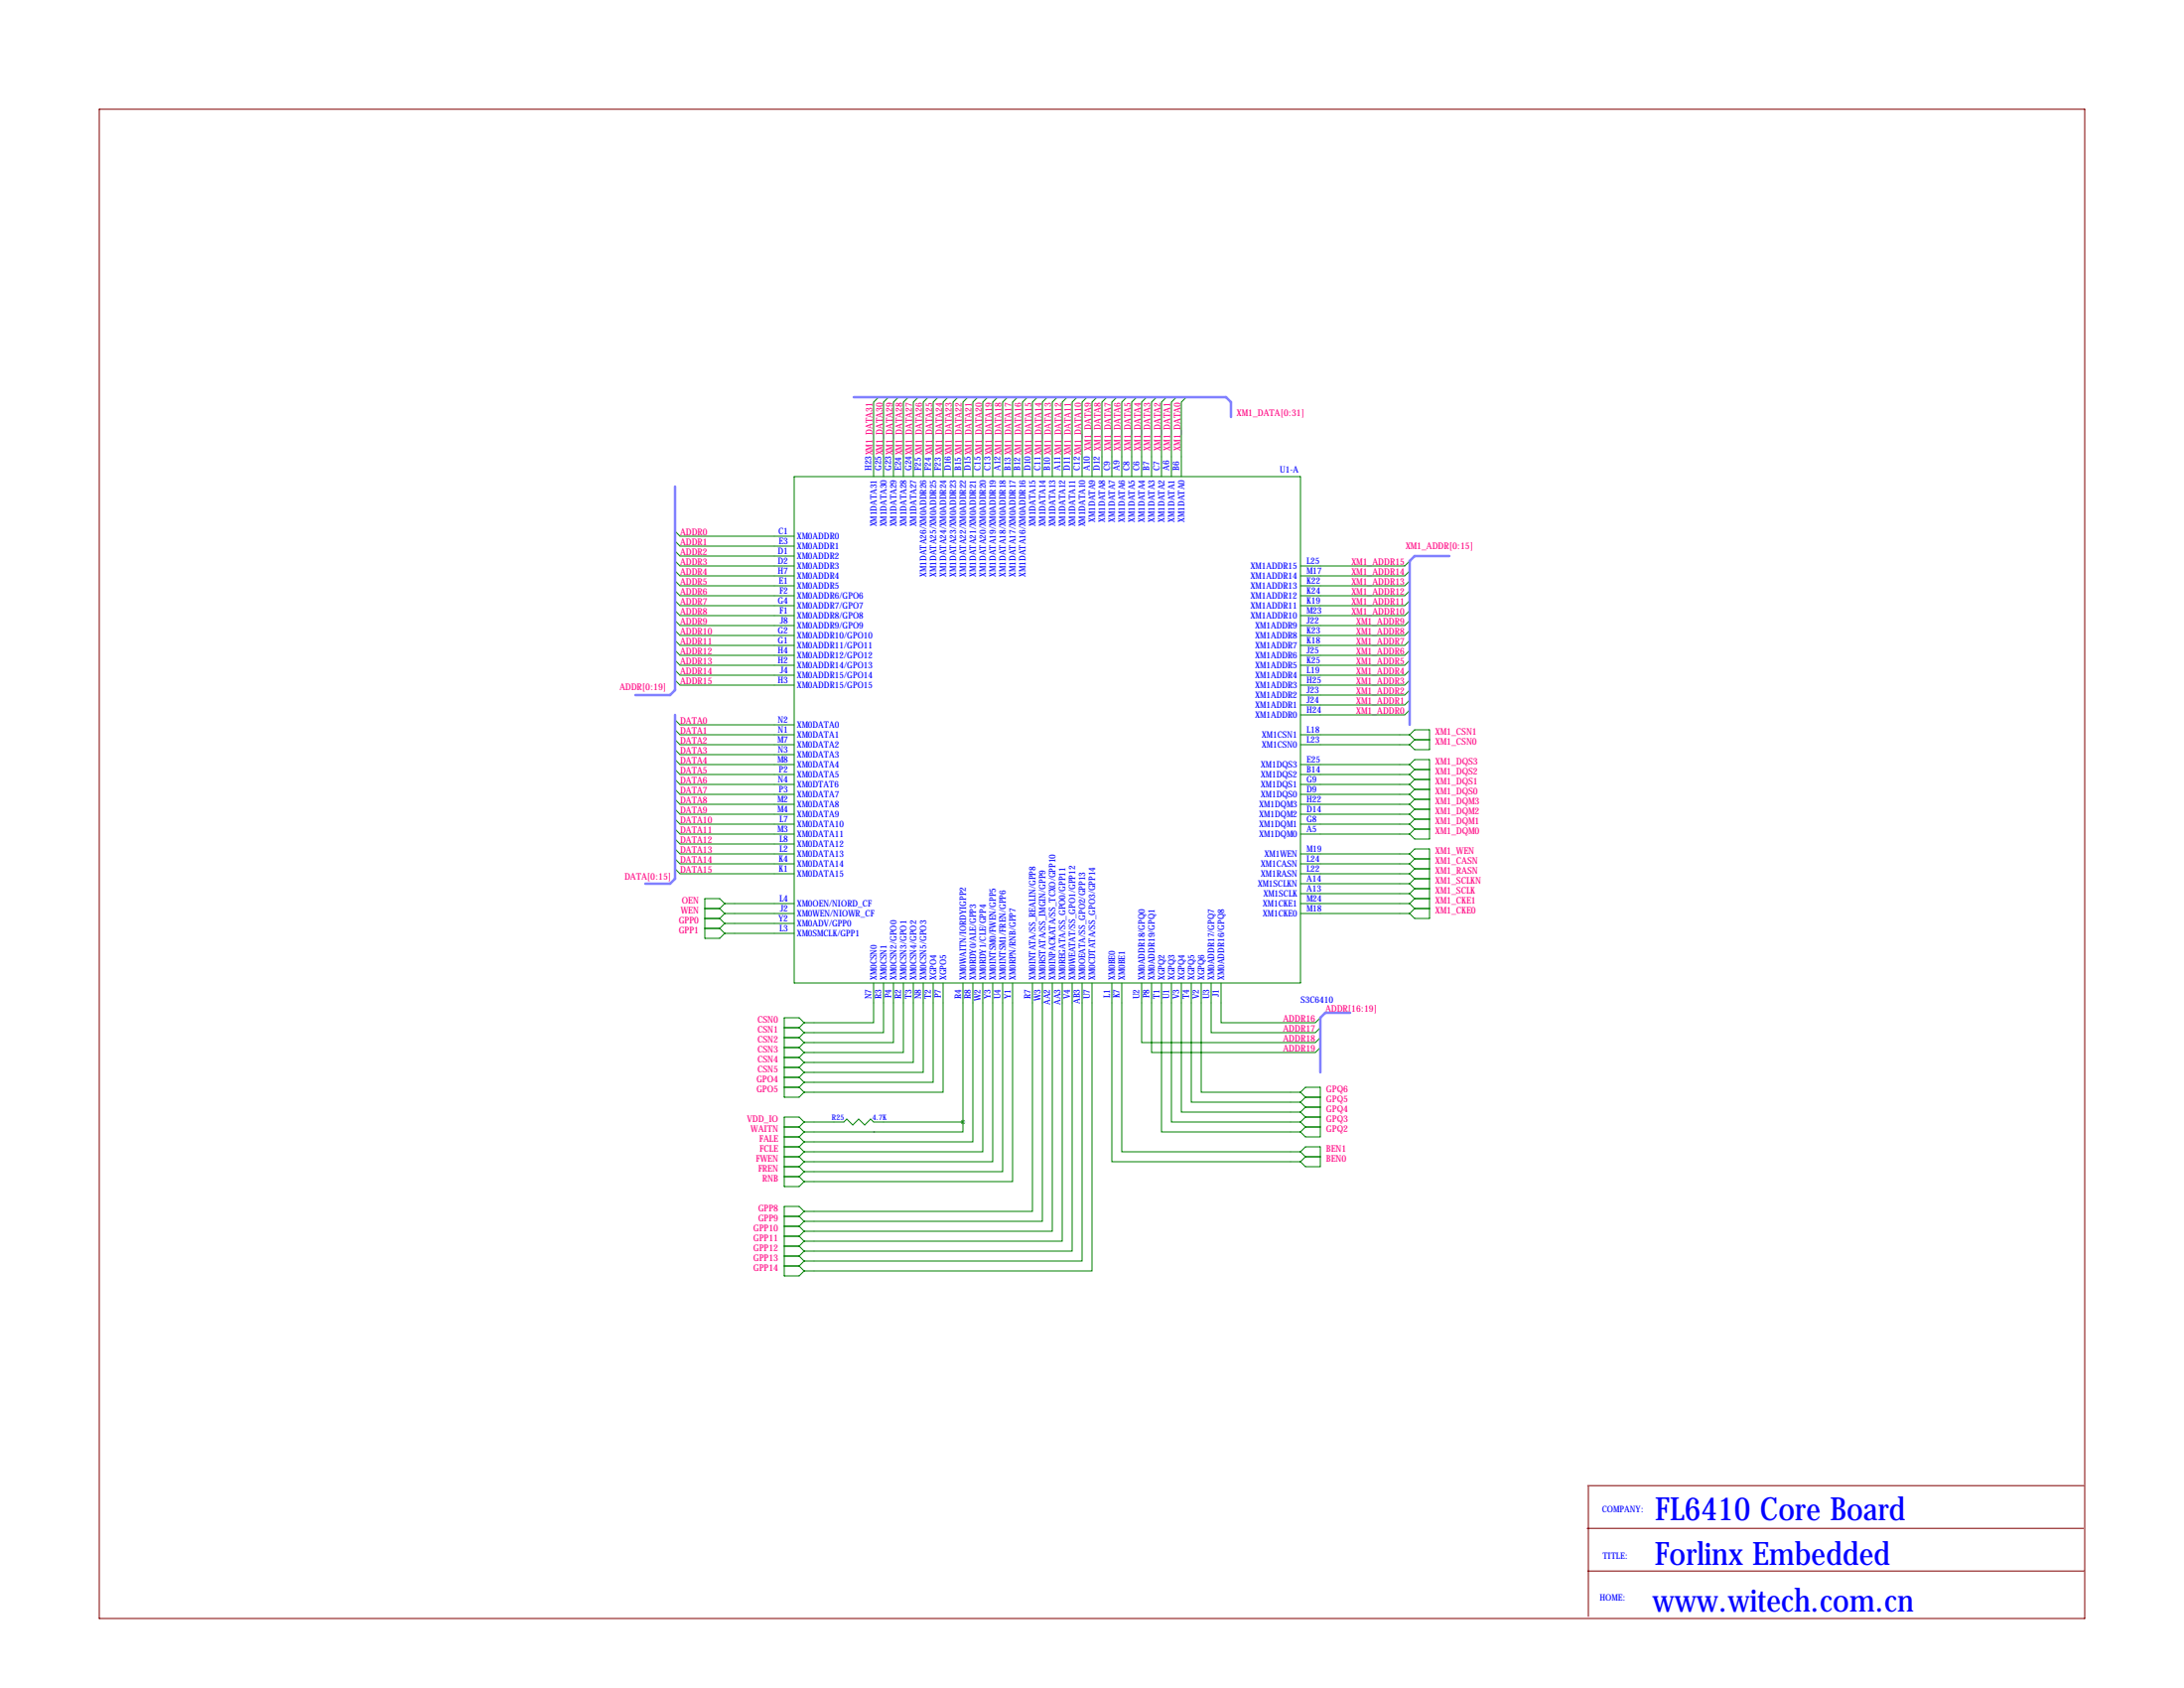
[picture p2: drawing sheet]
<svg xmlns="http://www.w3.org/2000/svg" width="559mm" height="432mm" viewBox="0 0 559 432" stroke-linecap="round" stroke-linejoin="round" font-family="sans-serif">
<path d="M25.4 27.9h508v386.1h-508zM406.1 391h127M406.2 380h127M406.4 380.3v33.2M406.2 401.9h127" fill="none" stroke="#800000" stroke-width=".25"/>
<g fill="none" stroke="#008000" stroke-width=".25">
<path d="M224.8 101.6l-1.3 1.3v19M227.3 101.6l-1.2 1.3v19M229.9 101.6l-1.3 1.3v19M232.4 101.6l-1.3 1.3v19M234.9 101.6l-1.2 1.3v19M237.5 101.6l-1.3 1.3v19M240 101.6l-1.2 1.3v19M242.6 101.6l-1.3 1.3v19M245.1 101.6l-1.3 1.3v19M247.6 101.6l-1.2 1.3v19M250.2 101.6l-1.3 1.3v19M252.7 101.6l-1.2 1.3v19"/>
<path d="M255.3 101.6l-1.3 1.3v19M257.8 101.6l-1.3 1.3v19M260.3 101.6l-1.2 1.3v19M262.9 101.6l-1.3 1.3v19M265.4 101.6l-1.2 1.3v19M268 101.6l-1.3 1.3v19M270.5 101.6l-1.3 1.3v19M273 101.6l-1.2 1.3v19M275.6 101.6l-1.3 1.3v19M278.1 101.6l-1.2 1.3v19M280.7 101.6l-1.3 1.3v19M283.2 101.6l-1.3 1.3v19"/>
<path d="M285.8 101.6l-1.3 1.3v19M288.3 101.6l-1.3 1.3v19M290.8 101.6l-1.2 1.3v19M293.4 101.6l-1.3 1.3v19M295.9 101.6l-1.3 1.3v19M298.4 101.6l-1.2 1.3v19M301 101.6l-1.3 1.3v19M303.5 101.6l-1.2 1.3v19M172.7 135.9l1.3 1.3h29.2M172.7 138.4l1.3 1.3h29.2M203.2 121.9h129.5v129.6h-129.5zM172.7 141l1.3 1.2h29.2"/>
<path d="M172.7 143.5l1.3 1.3h29.2M172.7 146l1.3 1.3h29.2M172.7 148.6l1.3 1.3h29.2M172.7 151.1l1.3 1.3h29.2M172.7 153.7l1.3 1.2h29.2M172.7 156.2l1.3 1.3h29.2M172.7 158.8l1.3 1.2h29.2M360.7 158.8l-1.3 1.2h-26.7M360.7 156.2l-1.3 1.3h-26.7M360.7 153.7l-1.3 1.2h-26.7M360.7 151.1l-1.3 1.3h-26.7M360.7 148.6l-1.3 1.3h-26.7"/>
<path d="M360.7 146l-1.3 1.3h-26.7M360.7 143.5l-1.3 1.3h-26.7M172.7 161.3l1.3 1.3h29.2M172.7 163.8l1.3 1.3h29.2M172.7 166.4l1.3 1.2h29.2M172.7 168.9l1.3 1.3h29.2M172.7 171.4l1.3 1.3h29.2M172.7 174l1.3 1.3h29.2M360.7 179.1l-1.3 1.2h-26.7M360.7 176.5l-1.3 1.3h-26.7M360.7 174l-1.3 1.3h-26.7M360.7 171.4l-1.3 1.3h-26.7"/>
<path d="M360.7 168.9l-1.3 1.3h-26.7M360.7 166.4l-1.3 1.2h-26.7M360.7 163.8l-1.3 1.3h-26.7M360.7 161.3l-1.3 1.3h-26.7M172.7 184.1l1.3 1.3h29.2M172.7 199.4l1.3 1.3h29.2M172.7 186.7l1.3 1.3h29.2M172.7 189.2l1.3 1.3h29.2M172.7 191.8l1.3 1.2h29.2M172.7 194.3l1.3 1.3h29.2M172.7 196.8l1.3 1.3h29.2M332.7 188h28"/>
<path d="M332.7 190.5h28M332.7 195.6h28M332.7 198.1h28M360.7 181.6l-1.3 1.3h-26.7M360.7 188l1.2-1.3h3.9v5.1h-3.9l-1.2-1.3M360.7 195.6l1.2-1.3h3.9v20.3h-3.9l-1.2-1.2M360.7 198.1l1.2 1.3M360.7 195.6l1.2 1.2M360.7 188l1.2 1.2M361.9 199.4h3.9M361.9 199.4l-1.2 1.3M361.9 196.8h3.9"/>
<path d="M361.9 196.8l-1.2 1.3M361.9 189.2h3.9M361.9 189.2l-1.2 1.3M172.7 201.9l1.3 1.3h29.2M172.7 204.5l1.3 1.2h29.2M172.7 207l1.3 1.3h29.2M172.7 209.5l1.3 1.3h29.2M172.7 212.1l1.3 1.3h29.2M172.7 214.6l1.3 1.3h29.2M172.7 217.2l1.3 1.2h29.2M172.7 219.7l1.3 1.3h29.2M332.7 200.7h28"/>
<path d="M332.7 203.2h28M332.7 205.7h28M332.7 208.3h28M332.7 210.8h28M332.7 213.4h28M332.7 218.4h28M360.7 218.4l1.2-1.2h3.9v17.7h-3.9l-1.2-1.2M360.7 218.4l1.2 1.3M360.7 210.8l1.2 1.3M360.7 208.3l1.2 1.2M360.7 205.7l1.2 1.3M360.7 203.2l1.2 1.3"/>
<path d="M360.7 200.7l1.2 1.2M361.9 219.7h3.9M361.9 219.7l-1.2 1.3M361.9 212.1h3.9M361.9 212.1l-1.2 1.3M361.9 209.5h3.9M361.9 209.5l-1.2 1.3M361.9 207h3.9M361.9 207l-1.2 1.3M361.9 204.5h3.9M361.9 204.5l-1.2 1.2M361.9 201.9h3.9"/>
<path d="M361.9 201.9l-1.2 1.3M172.7 222.2l1.3 1.3h29.2M180.3 232.4h3.8M180.3 234.9h3.8M180.3 237.5h3.8M184.1 232.4l1.3 1.3M184.1 234.9l1.3 1.3M184.1 237.5l1.3 1.3M185.4 231.1h17.8M185.4 233.7h17.8M185.4 236.2h17.8M185.4 238.8h17.8"/>
<path d="M185.4 231.1l-1.3 1.3M185.4 231.1l-1.3-1.2h-3.8v10.1h3.8l1.3-1.2M185.4 233.7l-1.3 1.2M185.4 236.2l-1.3 1.3M332.7 221h28M332.7 223.5h28M332.7 231.1h28M332.7 233.7h28M332.7 226.1h28M332.7 228.6h28M360.7 231.1l1.2 1.3M360.7 228.6l1.2 1.3"/>
<path d="M360.7 226.1l1.2 1.2M360.7 223.5l1.2 1.3M360.7 221l1.2 1.2M361.9 232.4h3.9M361.9 229.9h3.9M361.9 232.4l-1.2 1.3M361.9 229.9l-1.2 1.2M361.9 227.3h3.9M361.9 227.3l-1.2 1.3M361.9 224.8h3.9M361.9 224.8l-1.2 1.3M361.9 222.2h3.9"/>
<path d="M361.9 222.2l-1.2 1.3M223.5 251.5v10.1h-17.8M226.1 251.5v12.7h-20.4M228.6 251.5v15.2h-22.9M231.1 251.5v17.7h-25.4M233.7 251.5v20.3h-28M236.2 251.5v22.8h-30.5M238.8 251.5v25.4h-33.1M241.3 251.5v27.9h-35.6M246.4 251.5v35.5M248.9 251.5v40.6h-43.2M251.5 251.5v43.1h-45.8"/>
<path d="M254 251.5v45.7h-48.3M256.5 251.5v48.2h-50.8M259.1 251.5v50.8h-53.4M264.2 251.5v58.4h-58.5M266.7 251.5v60.9h-61M269.2 251.5v63.5h-63.5M271.8 251.5v66h-66.1M274.3 251.5v68.5h-68.6M276.9 251.5v71.1h-71.2M279.4 251.5v73.6h-73.7M284.5 251.5v45.7h48.2M287 251.5v43.1h45.7"/>
<path d="M292.1 251.5v15.2h44.4l1.3-1.3M294.6 251.5v17.7h41.9l1.3-1.2M297.2 251.5v38.1h35.5M299.7 251.5v35.5h33M302.3 251.5v33h30.4M304.8 251.5v30.4h27.9M307.3 251.5v27.9h25.4M309.9 251.5v12.7h26.6l1.3-1.3M312.4 251.5v10.1h24.1l1.3-1.3M200.7 262.9h3.8M200.7 265.4h3.8M200.7 268h3.8"/>
<path d="M200.7 270.5h3.8M200.7 273h3.8M200.7 275.6h3.8M200.7 278.1h3.8M204.5 262.9l1.2 1.3M204.5 265.4l1.2 1.3M204.5 268l1.2 1.2M204.5 270.5l1.2 1.3M204.5 273l1.2 1.3M204.5 275.6l1.2 1.3M204.5 278.1l1.2 1.3M205.7 261.6l-1.2 1.3"/>
<path d="M205.7 261.6l-1.2-1.3h-3.8v20.4h3.8l1.2-1.3M205.7 264.2l-1.2 1.2M205.7 266.7l-1.2 1.3M205.7 269.2l-1.2 1.3M205.7 271.8l-1.2 1.2M205.7 274.3l-1.2 1.3M205.7 276.9l-1.2 1.2M332.7 279.4l1.3-1.3h3.8v12.7h-3.8l-1.3-1.2M332.7 279.4l1.3 1.3M200.7 290.8h3.8M200.7 288.3h3.8M200.7 293.4h3.8"/>
<path d="M200.7 295.9h3.8M200.7 298.4h3.8M204.5 288.3l1.2 1.3M204.5 290.8l1.2 1.3M204.5 293.4l1.2 1.2M204.5 295.9l1.2 1.3M204.5 298.4l1.2 1.3M205.7 287h10.2l.8-.7 1.5 1.5 1.5-1.5 1.5 1.5 1.6-1.5 .7 .7h22.9M205.7 297.2l-1.2 1.2M205.7 287l-1.2-1.2h-3.8v17.7h3.8l1.2-1.2M205.7 289.6l-1.2 1.2M205.7 287l-1.2 1.3"/>
<path d="M205.7 292.1l-1.2 1.3M205.7 294.6l-1.2 1.3M205.7 299.7l-1.2 1.3M246.4 287v2.6h-40.7M332.7 294.6l1.3-1.2h3.8v5h-3.8l-1.3-1.2M332.7 281.9l1.3 1.3M332.7 284.5l1.3 1.3M332.7 287l1.3 1.3M332.7 294.6l1.3 1.3M334 280.7h3.8M334 288.3h3.8M334 285.8h3.8"/>
<path d="M334 295.9h3.8M334 283.2h3.8M334 280.7l-1.3 1.2M334 283.2l-1.3 1.3M334 285.8l-1.3 1.2M334 288.3l-1.3 1.3M334 295.9l-1.3 1.3M200.7 301h3.8M200.7 311.1h3.8M200.7 313.7h3.8M200.7 316.2h3.8M200.7 318.8h3.8"/>
<path d="M204.5 301l1.2 1.3M204.5 311.1l1.2 1.3M204.5 313.7l1.2 1.3M204.5 316.2l1.2 1.3M204.5 318.8l1.2 1.2M205.7 309.9l-1.2-1.3h-3.8v17.8h3.8l1.2-1.3M205.7 309.9l-1.2 1.2M205.7 312.4l-1.2 1.3M205.7 315l-1.2 1.2M205.7 317.5l-1.2 1.3M200.7 321.3h3.8M200.7 323.8h3.8"/>
<path d="M204.5 321.3l1.2 1.3M204.5 323.8l1.2 1.3M205.7 320l-1.2 1.3M205.7 322.6l-1.2 1.2"/>
</g>
<path d="M223.5 289.6h.1" fill="none" stroke="#00f" stroke-width=".25"/>
<circle cx="246.4" cy="287" r=".04" fill="#008000" stroke="#008000" stroke-width="1"/>
<path d="M218.4 101.6h95.3l1.3 1.3v3.8M172.7 124.5v52l-1.3 1.3h-8.8M370.8 142.2h-8.9l-1.2 1.3v41.9M172.7 182.9v41.9l-1.3 1.3h-6.3M345.4 259.1h-6.3l-1.3 1.2v14" fill="none" stroke="#8080ff" stroke-width=".63"/>
<g font-size="8.2" fill="#00f">
<text x="423.5" y="388.9">FL6410 Core Board</text>
<text x="423.4" y="400.3">Forlinx Embedded</text>
<text x="422.8" y="412.3">www.witech.com.cn</text>
</g>
<g font-size="2.4" fill="#ff0080">
<text x="316.5" y="106.4">XM1_DATA[0:31]</text>
<text x="284.2" y="115.2" transform="rotate(-90 284.2 115.2)">XM1_DATA7</text>
<text x="286.8" y="115.2" transform="rotate(-90 286.8 115.2)">XM1_DATA6</text>
<text x="289.3" y="115.2" transform="rotate(-90 289.3 115.2)">XM1_DATA5</text>
<text x="291.8" y="115.2" transform="rotate(-90 291.8 115.2)">XM1_DATA4</text>
<text x="294.4" y="115.2" transform="rotate(-90 294.4 115.2)">XM1_DATA3</text>
<text x="296.9" y="115.2" transform="rotate(-90 296.9 115.2)">XM1_DATA2</text>
<text x="299.5" y="115.2" transform="rotate(-90 299.5 115.2)">XM1_DATA1</text>
<text x="302" y="115.2" transform="rotate(-90 302 115.2)">XM1_DATA0</text>
<text x="174" y="136.9">ADDR0</text>
<text x="174" y="139.4">ADDR1</text>
<text x="174" y="142">ADDR2</text>
<text x="359.7" y="140.5">XM1_ADDR[0:15]</text>
<text x="174" y="144.5">ADDR3</text>
<text x="174" y="147.1">ADDR4</text>
<text x="174" y="149.6">ADDR5</text>
<text x="345.8" y="149.6">XM1_ADDR13</text>
<text x="345.8" y="147.1">XM1_ADDR14</text>
<text x="345.8" y="144.5">XM1_ADDR15</text>
<text x="174" y="152.1">ADDR6</text>
<text x="174" y="154.7">ADDR7</text>
<text x="345.8" y="154.7">XM1_ADDR11</text>
<text x="345.8" y="152.1">XM1_ADDR12</text>
<text x="174" y="157.2">ADDR8</text>
<text x="174" y="159.8">ADDR9</text>
<text x="345.8" y="157.2">XM1_ADDR10</text>
<text x="347" y="159.8">XM1_ADDR9</text>
<text x="174" y="162.3">ADDR10</text>
<text x="174" y="164.8">ADDR11</text>
<text x="174" y="167.4">ADDR12</text>
<text x="347" y="167.4">XM1_ADDR6</text>
<text x="347" y="164.8">XM1_ADDR7</text>
<text x="347" y="162.3">XM1_ADDR8</text>
<text x="174" y="169.9">ADDR13</text>
<text x="174" y="172.5">ADDR14</text>
<text x="347" y="172.5">XM1_ADDR4</text>
<text x="347" y="169.9">XM1_ADDR5</text>
<text x="158.5" y="176.5">ADDR[0:19]</text>
<text x="174" y="175">ADDR15</text>
<text x="347" y="177.5">XM1_ADDR2</text>
<text x="347" y="175">XM1_ADDR3</text>
<text x="174" y="185.2">DATA0</text>
<text x="347" y="182.6">XM1_ADDR0</text>
<text x="347" y="180.1">XM1_ADDR1</text>
<text x="174" y="187.7">DATA1</text>
<text x="174" y="190.2">DATA2</text>
<text x="367.3" y="190.5">XM1_CSN0</text>
<text x="367.3" y="188">XM1_CSN1</text>
<text x="174" y="192.8">DATA3</text>
<text x="174" y="195.3">DATA4</text>
<text x="174" y="197.9">DATA5</text>
<text x="367.3" y="195.6">XM1_DQS3</text>
<text x="174" y="200.4">DATA6</text>
<text x="174" y="202.9">DATA7</text>
<text x="367.3" y="203.2">XM1_DQS0</text>
<text x="367.3" y="200.7">XM1_DQS1</text>
<text x="367.3" y="198.1">XM1_DQS2</text>
<text x="174" y="205.5">DATA8</text>
<text x="174" y="208">DATA9</text>
<text x="367.3" y="208.3">XM1_DQM2</text>
<text x="367.3" y="205.7">XM1_DQM3</text>
<text x="174" y="210.6">DATA10</text>
<text x="174" y="213.1">DATA11</text>
<text x="174" y="215.6">DATA12</text>
<text x="367.3" y="213.4">XM1_DQM0</text>
<text x="367.3" y="210.8">XM1_DQM1</text>
<text x="174" y="218.2">DATA13</text>
<text x="174" y="220.7">DATA14</text>
<text x="367.3" y="221">XM1_CASN</text>
<text x="367.3" y="218.4">XM1_WEN</text>
<text x="159.8" y="225">DATA[0:15]</text>
<text x="174" y="223.3">DATA15</text>
<text x="367.3" y="226.1">XM1_SCLKN</text>
<text x="367.3" y="223.5">XM1_RASN</text>
<text x="174.2" y="233.7">WEN</text>
<text x="174.5" y="231.1">OEN</text>
<text x="367.3" y="233.7">XM1_CKE0</text>
<text x="367.3" y="231.1">XM1_CKE1</text>
<text x="367.3" y="228.6">XM1_SCLK</text>
<text x="173.7" y="236.2">GPP0</text>
<text x="173.7" y="238.8">GPP1</text>
<text x="193.8" y="261.6">CSN0</text>
<text x="328.3" y="261.4">ADDR16</text>
<text x="328.3" y="263.9">ADDR17</text>
<text x="339.1" y="258.8">ADDR[16:19]</text>
<text x="193.8" y="264.2">CSN1</text>
<text x="193.8" y="266.7">CSN2</text>
<text x="193.8" y="269.2">CSN3</text>
<text x="328.3" y="266.4">ADDR18</text>
<text x="328.3" y="269">ADDR19</text>
<text x="193.8" y="271.8">CSN4</text>
<text x="193.8" y="274.3">CSN5</text>
<text x="193.6" y="276.9">GPO4</text>
<text x="193.6" y="279.4">GPO5</text>
<text x="339.3" y="279.4">GPQ6</text>
<text x="339.3" y="281.9">GPQ5</text>
<text x="191.1" y="287">VDD_IO</text>
<text x="339.3" y="284.5">GPQ4</text>
<text x="339.3" y="287">GPQ3</text>
<text x="192.1" y="289.6">WAITN</text>
<text x="194.2" y="292.1">FALE</text>
<text x="339.3" y="289.6">GPQ2</text>
<text x="193.4" y="297.2">FWEN</text>
<text x="194" y="299.7">FREN</text>
<text x="194.4" y="294.6">FCLE</text>
<text x="339.3" y="294.6">BEN1</text>
<text x="339.3" y="297.2">BEN0</text>
<text x="195.1" y="302.3">RNB</text>
<text x="194" y="309.9">GPP8</text>
<text x="192.7" y="315">GPP10</text>
<text x="192.7" y="317.5">GPP11</text>
<text x="194" y="312.4">GPP9</text>
<text x="192.7" y="320">GPP12</text>
<text x="192.7" y="322.6">GPP13</text>
<text x="192.7" y="325.1">GPP14</text>
</g>
<g font-size="2.3" fill="#00f">
<text x="223" y="120.4" transform="rotate(-90 223 120.4)">H23XM1_DATA31</text>
<text x="225.6" y="120.4" transform="rotate(-90 225.6 120.4)">G25XM1_DATA30</text>
<text x="228.1" y="120.4" transform="rotate(-90 228.1 120.4)">G23XM1_DATA29</text>
<text x="230.6" y="120.4" transform="rotate(-90 230.6 120.4)">E24XM1_DATA28</text>
<text x="233.2" y="120.4" transform="rotate(-90 233.2 120.4)">G24XM1_DATA27</text>
<text x="235.7" y="120.4" transform="rotate(-90 235.7 120.4)">F25 XM1_DATA26</text>
<text x="238.3" y="120.4" transform="rotate(-90 238.3 120.4)">F24 XM1_DATA25</text>
<text x="240.8" y="120.4" transform="rotate(-90 240.8 120.4)">F23 XM1_DATA24</text>
<text x="243.3" y="120.4" transform="rotate(-90 243.3 120.4)">D16XM1_DATA23</text>
<text x="245.9" y="120.4" transform="rotate(-90 245.9 120.4)">B15XM1_DATA22</text>
<text x="248.4" y="120.4" transform="rotate(-90 248.4 120.4)">D15XM1_DATA21</text>
<text x="251" y="120.4" transform="rotate(-90 251 120.4)">C15XM1_DATA20</text>
<text x="253.5" y="120.4" transform="rotate(-90 253.5 120.4)">C13XM1_DATA19</text>
<text x="256" y="120.4" transform="rotate(-90 256 120.4)">A12XM1_DATA18</text>
<text x="258.6" y="120.4" transform="rotate(-90 258.6 120.4)">B13XM1_DATA17</text>
<text x="261.1" y="120.4" transform="rotate(-90 261.1 120.4)">B12XM1_DATA16</text>
<text x="263.7" y="120.4" transform="rotate(-90 263.7 120.4)">D10XM1_DATA15</text>
<text x="266.2" y="120.4" transform="rotate(-90 266.2 120.4)">C11XM1_DATA14</text>
<text x="268.7" y="120.4" transform="rotate(-90 268.7 120.4)">B10XM1_DATA13</text>
<text x="271.3" y="120.4" transform="rotate(-90 271.3 120.4)">A11XM1_DATA12</text>
<text x="273.8" y="120.4" transform="rotate(-90 273.8 120.4)">D11XM1_DATA11</text>
<text x="276.4" y="120.4" transform="rotate(-90 276.4 120.4)">C12XM1_DATA10</text>
<text x="278.9" y="120.4" transform="rotate(-90 278.9 120.4)">A10 XM1_DATA9</text>
<text x="281.4" y="120.4" transform="rotate(-90 281.4 120.4)">D12 XM1_DATA8</text>
<text x="284" y="120.4" transform="rotate(-90 284 120.4)">C9</text>
<text x="286.5" y="120.4" transform="rotate(-90 286.5 120.4)">A9</text>
<text x="289.1" y="120.4" transform="rotate(-90 289.1 120.4)">C8</text>
<text x="291.6" y="120.4" transform="rotate(-90 291.6 120.4)">C6</text>
<text x="294.1" y="120.4" transform="rotate(-90 294.1 120.4)">B7</text>
<text x="296.7" y="120.4" transform="rotate(-90 296.7 120.4)">C7</text>
<text x="299.2" y="120.4" transform="rotate(-90 299.2 120.4)">A6</text>
<text x="301.8" y="120.4" transform="rotate(-90 301.8 120.4)">B6</text>
<text x="327.4" y="120.9">U1-A</text>
<text x="199.2" y="136.7">C1</text>
<text x="204" y="138">XM0ADDR0</text>
<text x="224.3" y="134.7" transform="rotate(-90 224.3 134.7)">XM1DATA31</text>
<text x="226.9" y="134.7" transform="rotate(-90 226.9 134.7)">XM1DATA30</text>
<text x="229.4" y="134.7" transform="rotate(-90 229.4 134.7)">XM1DATA29</text>
<text x="231.9" y="134.7" transform="rotate(-90 231.9 134.7)">XM1DATA28</text>
<text x="234.5" y="134.7" transform="rotate(-90 234.5 134.7)">XM1DATA27</text>
<text x="265" y="134.7" transform="rotate(-90 265 134.7)">XM1DATA15</text>
<text x="267.5" y="134.7" transform="rotate(-90 267.5 134.7)">XM1DATA14</text>
<text x="270" y="134.7" transform="rotate(-90 270 134.7)">XM1DATA13</text>
<text x="272.6" y="134.7" transform="rotate(-90 272.6 134.7)">XM1DATA12</text>
<text x="275.1" y="134.7" transform="rotate(-90 275.1 134.7)">XM1DATA11</text>
<text x="277.7" y="134.7" transform="rotate(-90 277.7 134.7)">XM1DATA10</text>
<text x="280.2" y="133.5" transform="rotate(-90 280.2 133.5)">XM1DATA9</text>
<text x="282.7" y="133.5" transform="rotate(-90 282.7 133.5)">XM1DATA8</text>
<text x="285.3" y="133.5" transform="rotate(-90 285.3 133.5)">XM1DATA7</text>
<text x="287.8" y="133.5" transform="rotate(-90 287.8 133.5)">XM1DATA6</text>
<text x="290.4" y="133.5" transform="rotate(-90 290.4 133.5)">XM1DATA5</text>
<text x="292.9" y="133.5" transform="rotate(-90 292.9 133.5)">XM1DATA4</text>
<text x="295.4" y="133.5" transform="rotate(-90 295.4 133.5)">XM1DATA3</text>
<text x="298" y="133.5" transform="rotate(-90 298 133.5)">XM1DATA2</text>
<text x="300.5" y="133.5" transform="rotate(-90 300.5 133.5)">XM1DATA1</text>
<text x="303.1" y="133.5" transform="rotate(-90 303.1 133.5)">XM1DATA0</text>
<text x="199" y="141.7">D1</text>
<text x="199.3" y="139.2">E3</text>
<text x="204" y="140.5">XM0ADDR1</text>
<text x="204" y="143">XM0ADDR2</text>
<text x="199" y="144.3">D2</text>
<text x="199" y="146.8">H7</text>
<text x="199.3" y="149.4">E1</text>
<text x="204" y="145.6">XM0ADDR3</text>
<text x="204" y="148.1">XM0ADDR4</text>
<text x="237" y="147.5" transform="rotate(-90 237 147.5)">XM1DATA26/XM0ADDR26</text>
<text x="239.6" y="147.5" transform="rotate(-90 239.6 147.5)">XM1DATA25/XM0ADDR25</text>
<text x="242.1" y="147.5" transform="rotate(-90 242.1 147.5)">XM1DATA24/XM0ADDR24</text>
<text x="244.6" y="147.5" transform="rotate(-90 244.6 147.5)">XM1DATA23/XM0ADDR23</text>
<text x="247.2" y="147.5" transform="rotate(-90 247.2 147.5)">XM1DATA22/XM0ADDR22</text>
<text x="249.7" y="147.5" transform="rotate(-90 249.7 147.5)">XM1DATA21/XM0ADDR21</text>
<text x="252.3" y="147.5" transform="rotate(-90 252.3 147.5)">XM1DATA20/XM0ADDR20</text>
<text x="254.8" y="147.5" transform="rotate(-90 254.8 147.5)">XM1DATA19/XM0ADDR19</text>
<text x="257.3" y="147.5" transform="rotate(-90 257.3 147.5)">XM1DATA18/XM0ADDR18</text>
<text x="259.9" y="147.5" transform="rotate(-90 259.9 147.5)">XM1DATA17/XM0ADDR17</text>
<text x="262.4" y="147.5" transform="rotate(-90 262.4 147.5)">XM1DATA16/XM0ADDR16</text>
<text x="320" y="145.6">XM1ADDR15</text>
<text x="320" y="148.1">XM1ADDR14</text>
<text x="334.3" y="144.3">L25</text>
<text x="334.3" y="146.8">M17</text>
<text x="334.3" y="149.4">K22</text>
<text x="199" y="154.4">G4</text>
<text x="199.4" y="151.9">F2</text>
<text x="204" y="150.7">XM0ADDR5</text>
<text x="204" y="153.2">XM0ADDR6/GPO6</text>
<text x="204" y="155.7">XM0ADDR7/GPO7</text>
<text x="320" y="150.7">XM1ADDR13</text>
<text x="320" y="153.2">XM1ADDR12</text>
<text x="320" y="155.7">XM1ADDR11</text>
<text x="334.3" y="151.9">K24</text>
<text x="334.3" y="154.4">K19</text>
<text x="199.4" y="157">F1</text>
<text x="199.6" y="159.5">J8</text>
<text x="204" y="158.3">XM0ADDR8/GPO8</text>
<text x="204" y="160.8">XM0ADDR9/GPO9</text>
<text x="320" y="158.3">XM1ADDR10</text>
<text x="321.2" y="160.8">XM1ADDR9</text>
<text x="334.3" y="157">M23</text>
<text x="334.3" y="159.5">J22</text>
<text x="199" y="162.1">G2</text>
<text x="199" y="164.6">G1</text>
<text x="199" y="167.1">H4</text>
<text x="204" y="163.4">XM0ADDR10/GPO10</text>
<text x="204" y="165.9">XM0ADDR11/GPO11</text>
<text x="321.2" y="163.4">XM1ADDR8</text>
<text x="321.2" y="165.9">XM1ADDR7</text>
<text x="334.3" y="162.1">K23</text>
<text x="334.3" y="164.6">K18</text>
<text x="334.3" y="167.1">J25</text>
<text x="199" y="169.7">H2</text>
<text x="199.6" y="172.2">J4</text>
<text x="204" y="168.4">XM0ADDR12/GPO12</text>
<text x="204" y="171">XM0ADDR14/GPO13</text>
<text x="204" y="173.5">XM0ADDR15/GPO14</text>
<text x="321.2" y="168.4">XM1ADDR6</text>
<text x="321.2" y="171">XM1ADDR5</text>
<text x="321.2" y="173.5">XM1ADDR4</text>
<text x="334.3" y="169.7">K25</text>
<text x="334.3" y="172.2">L19</text>
<text x="199" y="174.8">H3</text>
<text x="204" y="176.1">XM0ADDR15/GPO15</text>
<text x="321.2" y="176.1">XM1ADDR3</text>
<text x="321.2" y="178.6">XM1ADDR2</text>
<text x="334.3" y="174.8">H25</text>
<text x="334.3" y="177.3">J23</text>
<text x="334.3" y="179.8">J24</text>
<text x="199" y="184.9">N2</text>
<text x="321.2" y="181.1">XM1ADDR1</text>
<text x="321.2" y="183.7">XM1ADDR0</text>
<text x="334.3" y="182.4">H24</text>
<text x="198.9" y="190">M7</text>
<text x="199" y="187.5">N1</text>
<text x="204" y="186.2">XM0DATA0</text>
<text x="204" y="188.8">XM0DATA1</text>
<text x="204" y="191.3">XM0DATA2</text>
<text x="322.9" y="188.8">XM1CSN1</text>
<text x="322.9" y="191.3">XM1CSN0</text>
<text x="334.3" y="187.5">L18</text>
<text x="334.3" y="190">L23</text>
<text x="198.9" y="195.1">M8</text>
<text x="199" y="192.5">N3</text>
<text x="199.3" y="197.6">P2</text>
<text x="204" y="193.8">XM0DATA3</text>
<text x="204" y="196.4">XM0DATA4</text>
<text x="322.6" y="196.4">XM1DQS3</text>
<text x="334.3" y="195.1">E25</text>
<text x="334.3" y="197.6">B14</text>
<text x="199" y="200.2">N4</text>
<text x="199.3" y="202.7">P3</text>
<text x="204" y="198.9">XM0DATA5</text>
<text x="204" y="201.5">XM0DTAT6</text>
<text x="322.6" y="198.9">XM1DQS2</text>
<text x="322.6" y="201.5">XM1DQS1</text>
<text x="334.3" y="200.2">G9</text>
<text x="334.3" y="202.7">D9</text>
<text x="198.9" y="205.2">M2</text>
<text x="198.9" y="207.8">M4</text>
<text x="204" y="204">XM0DATA7</text>
<text x="204" y="206.5">XM0DATA8</text>
<text x="204" y="209.1">XM0DATA9</text>
<text x="322.2" y="206.5">XM1DQM3</text>
<text x="322.2" y="209.1">XM1DQM2</text>
<text x="322.6" y="204">XM1DQS0</text>
<text x="334.3" y="205.2">H22</text>
<text x="334.3" y="207.8">D14</text>
<text x="198.9" y="212.9">M3</text>
<text x="199.4" y="210.3">L7</text>
<text x="199.4" y="215.4">L8</text>
<text x="204" y="211.6">XM0DATA10</text>
<text x="204" y="214.2">XM0DATA11</text>
<text x="322.2" y="211.6">XM1DQM1</text>
<text x="322.2" y="214.2">XM1DQM0</text>
<text x="334.3" y="210.3">G8</text>
<text x="334.3" y="212.9">A5</text>
<text x="199.3" y="220.5">K4</text>
<text x="199.4" y="217.9">L2</text>
<text x="204" y="216.7">XM0DATA12</text>
<text x="204" y="219.2">XM0DATA13</text>
<text x="204" y="221.8">XM0DATA14</text>
<text x="322.6" y="221.8">XM1CASN</text>
<text x="323.5" y="219.2">XM1WEN</text>
<text x="334.3" y="217.9">M19</text>
<text x="334.3" y="220.5">L24</text>
<text x="199.3" y="223">K1</text>
<text x="204" y="224.3">XM0DATA15</text>
<text x="321.8" y="226.9">XM1SCLKN</text>
<text x="322.6" y="224.3">XM1RASN</text>
<text x="334.3" y="223">L22</text>
<text x="334.3" y="225.6">A14</text>
<text x="199.4" y="230.6">L4</text>
<text x="199.6" y="233.2">J2</text>
<text x="204" y="231.9">XM0OEN/NIORD_CF</text>
<text x="323.1" y="231.9">XM1CKE1</text>
<text x="323.3" y="229.4">XM1SCLK</text>
<text x="334.3" y="228.1">A13</text>
<text x="334.3" y="230.6">M24</text>
<text x="334.3" y="233.2">M18</text>
<text x="199.2" y="235.7">Y2</text>
<text x="199.4" y="238.3">L3</text>
<text x="204" y="234.5">XM0WEN/NIOWR_CF</text>
<text x="204" y="237">XM0ADV/GPP0</text>
<text x="204" y="239.6">XM0SMCLK/GPP1</text>
<text x="323.1" y="234.5">XM1CKE0</text>
<text x="224.3" y="250.7" transform="rotate(-90 224.3 250.7)">XM0CSN0</text>
<text x="226.9" y="250.7" transform="rotate(-90 226.9 250.7)">XM0CSN1</text>
<text x="229.4" y="250.7" transform="rotate(-90 229.4 250.7)">XM0CSN2/GPO0</text>
<text x="231.9" y="250.7" transform="rotate(-90 231.9 250.7)">XM0CSN3/GPO1</text>
<text x="234.5" y="250.7" transform="rotate(-90 234.5 250.7)">XM0CSN4/GPO2</text>
<text x="237" y="250.7" transform="rotate(-90 237 250.7)">XM0CSN5/GPO3</text>
<text x="239.6" y="250.7" transform="rotate(-90 239.6 250.7)">XGPO4</text>
<text x="242.1" y="250.7" transform="rotate(-90 242.1 250.7)">XGPO5</text>
<text x="247.2" y="250.7" transform="rotate(-90 247.2 250.7)">XM0WAITN/IORDYIGPP2</text>
<text x="249.7" y="250.7" transform="rotate(-90 249.7 250.7)">XM0RDY0/ALE/GPP3</text>
<text x="252.3" y="250.7" transform="rotate(-90 252.3 250.7)">XM0RDY1/CLE/GPP4</text>
<text x="254.8" y="250.7" transform="rotate(-90 254.8 250.7)">XM0INTSM0/FWEN/GPP5</text>
<text x="257.3" y="250.7" transform="rotate(-90 257.3 250.7)">XM0INTSM1/FREN/GPP6</text>
<text x="259.9" y="250.7" transform="rotate(-90 259.9 250.7)">XM0RPN/RNB/GPP7</text>
<text x="265" y="250.7" transform="rotate(-90 265 250.7)">XM0INTATA/SS_REALIN/GPP8</text>
<text x="267.5" y="250.7" transform="rotate(-90 267.5 250.7)">XM0RSTATA/SS_IMGIN/GPP9</text>
<text x="270" y="250.7" transform="rotate(-90 270 250.7)">XM0INPACKATA/SS_TCXO/GPP10</text>
<text x="272.6" y="250.7" transform="rotate(-90 272.6 250.7)">XM0REGATA/SS_GPO0/GPP11</text>
<text x="275.1" y="250.7" transform="rotate(-90 275.1 250.7)">XM0WEATAT/SS_GPO1/GPP12</text>
<text x="277.7" y="250.7" transform="rotate(-90 277.7 250.7)">XM0OEATA/SS_GPO2/GPP13</text>
<text x="280.2" y="250.7" transform="rotate(-90 280.2 250.7)">XM0CDTATA/SS_GPO3/GPP14</text>
<text x="285.3" y="250.7" transform="rotate(-90 285.3 250.7)">XM0BE0</text>
<text x="287.8" y="250.7" transform="rotate(-90 287.8 250.7)">XM0BE1</text>
<text x="292.9" y="250.7" transform="rotate(-90 292.9 250.7)">XM0ADDR18/GPQ0</text>
<text x="295.4" y="250.7" transform="rotate(-90 295.4 250.7)">XM0ADDR19/GPQ1</text>
<text x="298" y="250.7" transform="rotate(-90 298 250.7)">XGPQ2</text>
<text x="300.5" y="250.7" transform="rotate(-90 300.5 250.7)">XGPQ3</text>
<text x="303.1" y="250.7" transform="rotate(-90 303.1 250.7)">XGPQ4</text>
<text x="305.6" y="250.7" transform="rotate(-90 305.6 250.7)">XGPQ5</text>
<text x="308.1" y="250.7" transform="rotate(-90 308.1 250.7)">XGPQ6</text>
<text x="310.7" y="250.7" transform="rotate(-90 310.7 250.7)">XM0ADDR17/GPQ7</text>
<text x="313.2" y="250.7" transform="rotate(-90 313.2 250.7)">XM0ADDR16/GPQ8</text>
<text x="223" y="255.6" transform="rotate(-90 223 255.6)">N7</text>
<text x="225.6" y="255.5" transform="rotate(-90 225.6 255.5)">R3</text>
<text x="228.1" y="255.4" transform="rotate(-90 228.1 255.4)">P4</text>
<text x="230.6" y="255.5" transform="rotate(-90 230.6 255.5)">R2</text>
<text x="233.2" y="255.5" transform="rotate(-90 233.2 255.5)">T3</text>
<text x="235.7" y="255.6" transform="rotate(-90 235.7 255.6)">N8</text>
<text x="238.3" y="255.5" transform="rotate(-90 238.3 255.5)">T2</text>
<text x="240.8" y="255.4" transform="rotate(-90 240.8 255.4)">P7</text>
<text x="245.9" y="255.5" transform="rotate(-90 245.9 255.5)">R4</text>
<text x="248.4" y="255.5" transform="rotate(-90 248.4 255.5)">R8</text>
<text x="251" y="256" transform="rotate(-90 251 256)">W2</text>
<text x="253.5" y="255.5" transform="rotate(-90 253.5 255.5)">Y3</text>
<text x="256" y="255.6" transform="rotate(-90 256 255.6)">U4</text>
<text x="258.6" y="255.5" transform="rotate(-90 258.6 255.5)">Y1</text>
<text x="263.7" y="255.5" transform="rotate(-90 263.7 255.5)">R7</text>
<text x="266.2" y="256" transform="rotate(-90 266.2 256)">W3</text>
<text x="268.7" y="257.1" transform="rotate(-90 268.7 257.1)">AA2</text>
<text x="271.3" y="257.1" transform="rotate(-90 271.3 257.1)">AA3</text>
<text x="273.8" y="255.5" transform="rotate(-90 273.8 255.5)">V4</text>
<text x="276.4" y="256.8" transform="rotate(-90 276.4 256.8)">AB3</text>
<text x="278.9" y="255.6" transform="rotate(-90 278.9 255.6)">U7</text>
<text x="284" y="255.2" transform="rotate(-90 284 255.2)">L1</text>
<text x="286.5" y="255.4" transform="rotate(-90 286.5 255.4)">K7</text>
<text x="291.6" y="255.6" transform="rotate(-90 291.6 255.6)">U2</text>
<text x="294.1" y="255.4" transform="rotate(-90 294.1 255.4)">P8</text>
<text x="296.7" y="255.5" transform="rotate(-90 296.7 255.5)">T1</text>
<text x="299.2" y="255.6" transform="rotate(-90 299.2 255.6)">U1</text>
<text x="301.8" y="255.5" transform="rotate(-90 301.8 255.5)">V3</text>
<text x="304.3" y="255.5" transform="rotate(-90 304.3 255.5)">T4</text>
<text x="306.8" y="255.5" transform="rotate(-90 306.8 255.5)">V2</text>
<text x="309.4" y="255.6" transform="rotate(-90 309.4 255.6)">U3</text>
<text x="311.9" y="255.1" transform="rotate(-90 311.9 255.1)">J1</text>
<text x="332.7" y="256.6">S3C6410</text>
<text x="409.9" y="386.8">COMPANY:</text>
<text x="410.1" y="398.7">TITLE:</text>
<text x="409.3" y="409.3">HOME:</text>
</g>
<g font-size="2" fill="#00f">
<text x="212.8" y="286.5">R25</text>
<text x="223.2" y="286.6">4.7K</text>
</g>
</svg>
